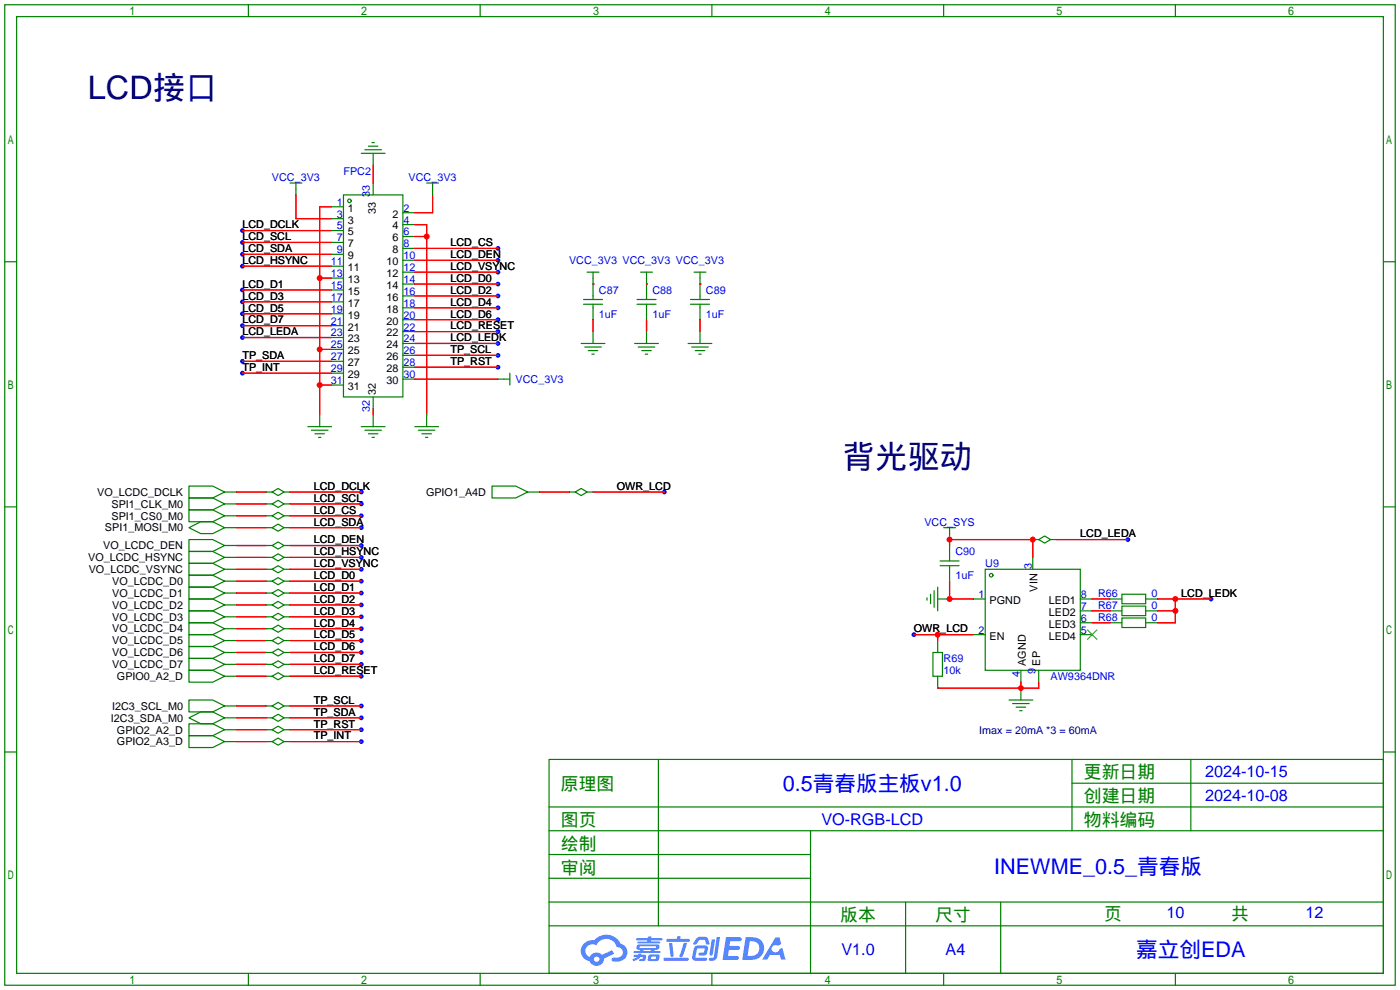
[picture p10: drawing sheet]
<svg xmlns="http://www.w3.org/2000/svg" width="299mm" height="212mm" viewBox="0 0 299 212" stroke-linecap="round" stroke-linejoin="round" font-family="sans-serif">
<g fill="#00f">
<circle cx="51.8" cy="49.3" r=".51"/>
<circle cx="51.8" cy="51.8" r=".51"/>
<circle cx="106.4" cy="53.1" r=".51"/>
<circle cx="51.8" cy="54.4" r=".51"/>
<circle cx="106.4" cy="55.6" r=".51"/>
<circle cx="51.8" cy="56.9" r=".51"/>
<circle cx="106.4" cy="58.2" r=".51"/>
<circle cx="106.4" cy="60.7" r=".51"/>
<circle cx="51.8" cy="62" r=".51"/>
<circle cx="51.8" cy="64.5" r=".51"/>
<circle cx="51.8" cy="67.1" r=".51"/>
<circle cx="51.8" cy="69.6" r=".51"/>
<circle cx="106.4" cy="63.2" r=".51"/>
<circle cx="106.4" cy="65.8" r=".51"/>
<circle cx="106.4" cy="68.3" r=".51"/>
<circle cx="106.4" cy="70.9" r=".51"/>
<circle cx="51.8" cy="72.1" r=".51"/>
<circle cx="106.4" cy="73.4" r=".51"/>
<circle cx="106.4" cy="75.9" r=".51"/>
<circle cx="51.8" cy="77.2" r=".51"/>
<circle cx="106.4" cy="78.5" r=".51"/>
<circle cx="51.8" cy="79.8" r=".51"/>
<circle cx="258.8" cy="128" r=".51"/>
<circle cx="195.3" cy="135.6" r=".51"/>
<circle cx="241" cy="115.3" r=".51"/>
<circle cx="77.2" cy="105.2" r=".51"/>
<circle cx="77.2" cy="107.7" r=".51"/>
<circle cx="77.2" cy="110.2" r=".51"/>
<circle cx="77.2" cy="112.8" r=".51"/>
<circle cx="77.2" cy="119.1" r=".51"/>
<circle cx="77.2" cy="121.7" r=".51"/>
<circle cx="77.2" cy="124.2" r=".51"/>
<circle cx="77.2" cy="126.7" r=".51"/>
<circle cx="77.2" cy="129.3" r=".51"/>
<circle cx="77.2" cy="131.8" r=".51"/>
<circle cx="77.2" cy="134.4" r=".51"/>
<circle cx="77.2" cy="136.9" r=".51"/>
<circle cx="77.2" cy="139.4" r=".51"/>
<circle cx="77.2" cy="142" r=".51"/>
<circle cx="77.2" cy="144.5" r=".51"/>
<circle cx="77.2" cy="150.9" r=".51"/>
<circle cx="77.2" cy="153.4" r=".51"/>
<circle cx="77.2" cy="156" r=".51"/>
<circle cx="77.2" cy="158.5" r=".51"/>
<circle cx="77.2" cy="116.6" r=".51"/>
<circle cx="142" cy="105.2" r=".51"/>
</g>
<g fill="none" stroke="#008000" stroke-width=".25">
<path d="M1 1h297.2v209.6h-297.2zM3.6 3.6h292.1v204.4h-292.1zM53.1 1v2.6M102.6 1v2.6M152.1 1v2.6M201.7 1v2.6M251.2 1v2.6M1 55.9h2.6M295.7 55.9h2.5M1 108.3h2.6M295.7 108.3h2.5M1 160.7h2.6"/>
<path d="M117.3 162.3h178.4v45.7h-178.4zM117.3 177.5h178.4M117.3 172.5h178.4M140.7 162.3v35.6M173.2 177.5v30.5M229.1 162.3v15.2M229.1 167.4h66.6M254.5 162.3v15.2M295.7 160.7h2.5M117.3 182.6h55.9M117.3 197.9h178.4M117.3 192.8h178.4"/>
<path d="M117.3 187.7h55.9M193.5 192.8v15.2M213.9 192.8v15.2M53.1 208v2.6M102.6 208v2.6M152.1 208v2.6M201.7 208v2.6M251.2 208v2.6"/>
</g>
<g fill="#5487ff">
<path d="M155.2 200.3h2.6a.48 .48 0 0 1 .7 .4 .48 .48 0 0 1-.6 .4h-1.8l-.2 1.1h1.9a.43 .43 0 0 1 .4 .4 .43 .43 0 0 1-.5 .4h-1.9l-.2 1.3h1.7a.45 .45 0 0 1 .5 .2 .45 .45 0 0 1-.1 .6h-3.3z"/>
<path d="M165.7 200.3h.9l.4 1.5-.8 .3a.84 .84 0 0 0-1.2 .3 .84 .84 0 0 0 .4 1.1 .84 .84 0 0 0 1.1-.4l.1-.2 .6-.3 .7 2.5h-1l-.2-1h-2.1l-.6 1h-1.1z"/>
<path d="M152.1 200.8h.7l-.5 3.1a.36 .36 0 0 1-.3 .3 .36 .36 0 0 1-.4-.3z"/>
<path d="M153.2 200.2h.7l-.6 4.3a1.13 1.13 0 0 1-1.8 .6l.2-.4h.7l.2-.2z"/>
<path d="M148.9 200.6l.6-.4h1a.77 .77 0 0 1 .9 .5l.3 1-.2 .2h-.5l-.3-.9-.2-.2-1 .1-.7 1-.6-.1-.1-.2z"/>
<path d="M148.4 202.4l.6-.3h1.7a.81 .81 0 0 1 .7 .5 .81 .81 0 0 1-.2 .8 .81 .81 0 0 1-.9 .8h-.7a.32 .32 0 0 1-.3-.3 .32 .32 0 0 1 .4-.3h.7l.2-.9-1.6 .1-.4 1.8 2.2 .1a.32 .32 0 0 1 .3 .4 .32 .32 0 0 1-.4 .2h-2.2l-.5-.3-.1-.5z"/>
<path d="M141.9 204.7h5a.33 .33 0 0 1 .3 .3 .33 .33 0 0 1-.3 .3h-4.9l-.2-.1z"/>
<path d="M146.1 201.5h.8l-.7 2a.98 .98 0 0 1-.7 1.1l-.3-.3z"/>
<path d="M143 201.6h.7l.3 2.5a.34 .34 0 0 1-.3 .4 .34 .34 0 0 1-.4-.3z"/>
<path d="M142.5 200.7h2.1l.3-.6h.6l-.1 .6h1.7a.32 .32 0 0 1 .4 .3 .32 .32 0 0 1-.4 .3h-4.5l-.2-.2z"/>
<path d="M135.5 204.1h.9l.1-.3h.6v.3h.8a.82 .82 0 0 1-.5 1.3h-.8v-.4l.7-.1 .1-.3a.68 .68 0 0 0-1 .4l-1.1 .4-.1-.4 .9-.5h-.7z"/>
<path d="M136 200.5h2.4l.1-.3h.7v.3h2.2l.2 .3-.2 .2h-2.3v.2h1.8l.2 .3-.2 .1h-4.5l-.1-.4h2l.1-.2h-2.3l-.1-.2z"/>
<path d="M159.4 200.3l-.8 4.9h1.7a2.5 2.5 0 0 0 3-2.5 2.5 2.5 0 0 0-3.1-2.4zM160.3 201.1a1.61 1.61 0 0 1 2 1.5 1.61 1.61 0 0 1-1.8 1.7h-.7z"/>
<path d="M136.2 202a.55 .55 0 0 0-.2 .8 .55 .55 0 0 0 .7 .2l.1 .3h-1.3v.3l5.4 .1 .3-.2-.2-.2h-1.2l.2-.3a.7 .7 0 0 0 .8-.3 .7 .7 0 0 0 0-.8l-4.2-.1zM136.8 202.3l3.3-.1 .1 .1-.2 .3h-3.2zM137.5 203h1.7l-.2 .3h-1.4z"/>
<path d="M138.6 204.2a1.05 1.05 0 0 0 0 1.2 2.91 2.91 0 0 0 2.2-.2 .98 .98 0 0 0 0-1.2h-1.6zM139.2 204.5l.9-.1 .1 .4-.2 .2-.8-.1z"/>
<path d="M124.9 201.6a2.23 2.23 0 0 0-.7 2.3 2.23 2.23 0 0 0 1.8 1.6 1.58 1.58 0 0 0 1.8 .9 1.58 1.58 0 0 0 1.3-1.5l2.2-1.1-.5-.7-2.1 1a1.65 1.65 0 0 0-2.7 .4 1.45 1.45 0 0 1-.8-1.9 1.45 1.45 0 0 1 2-.7l.3 .1a2.3 2.3 0 0 1 2.3-1.3 2.3 2.3 0 0 1 2 1.7 1.12 1.12 0 0 1 1.3 1 1.12 1.12 0 0 1-1.1 1.2h-.7a.45 .45 0 0 0-.6 .4 .45 .45 0 0 0 .5 .5 2.21 2.21 0 0 0 2.2-.5 2.21 2.21 0 0 0 .5-2.3 2.13 2.13 0 0 0-1.3-1.1 3.3 3.3 0 0 0-5.6-.7l-1.1 .1zM127 205a.57 .57 0 0 1 1.1 0 .57 .57 0 0 1-1.1 0z"/>
</g>
<g fill="none" stroke="#008000" stroke-width=".25">
<path d="M62 39.1h2.5M63.2 39.1v2.6M77.2 32.8h5.1M78 32h3.5M78.7 31.2h2.1M79.5 30.5h.5M79.8 32.8v2.5M79.8 39.1v2.6M91.2 39.1h2.5M92.5 39.1v2.6M70.9 44.2h2.5M70.9 46.7h2.5"/>
<path d="M70.9 49.3h2.5M70.9 51.8h2.5M70.9 54.4h2.5M70.9 56.9h2.5M70.9 59.4h2.5M73.4 41.7h12.7v43.1h-12.7zM86.1 45.5h2.5M86.1 48h2.5M86.1 50.5h2.5M86.1 53.1h2.5M86.1 55.6h2.5M86.1 58.2h2.5"/>
<path d="M125.5 58.2h2.5M126.7 58.2v5.8M136.9 58.2h2.5M138.2 58.2v5.8M148.3 58.2h2.6M149.6 58.2v5.8M70.9 62h2.5M70.9 64.5h2.5M70.9 67.1h2.5M70.9 69.6h2.5M70.9 72.1h2.5M70.9 74.7h2.5"/>
<path d="M70.9 77.2h2.5M70.9 79.8h2.5M86.1 60.7h2.5M86.1 63.2h2.5M86.1 65.8h2.5M86.1 68.3h2.5M86.1 70.9h2.5M86.1 73.4h2.5M86.1 75.9h2.5M86.1 78.5h2.5M109 79.8v2.5M124.2 73.4h5.1"/>
<path d="M124.7 65h4.1M124.7 64h4.1M125 74.2h3.5M125.7 74.9h2.1M126.5 75.7h.5M126.7 65v3.3M126.7 70.9v2.5M135.6 73.4h5.1M136.1 65h4.1M136.1 64h4.1M136.4 74.2h3.6M137.2 74.9h2"/>
<path d="M137.9 75.7h.5M138.2 65v3.3M138.2 70.9v2.5M147.1 73.4h5M147.6 65h4M147.6 64h4M147.8 74.2h3.6M148.6 74.9h2M149.4 75.7h.5M149.6 65v3.3M149.6 70.9v2.5M65.8 91.2h5.1"/>
<path d="M66.5 91.9h3.6M67.3 92.7h2M68.1 93.5h.5M68.3 88.6v2.6M70.9 82.3h2.5M77.2 91.2h5.1M78 91.9h3.5M78.7 92.7h2.1M79.5 93.5h.5M79.8 84.8v2.6M79.8 88.6v2.6M86.1 81h2.5"/>
<path d="M88.6 91.2h5.1M89.4 91.9h3.6M90.2 92.7h2M90.9 93.5h.5M91.2 88.6v2.6M106.4 81h2.6M40.4 103.9h5.1l2.5 1.3-2.5 1.2h-5.1zM40.4 106.4h5.1l2.5 1.3-2.5 1.3h-5.1zM40.4 109h5.1l2.5 1.2-2.5 1.3h-5.1zM40.4 112.8l2.5-1.3h2.6l2.5 1.3-2.5 1.2h-2.6zM40.4 117.9h5.1l2.5 1.2-2.5 1.3h-5.1zM40.4 115.3h5.1l2.5 1.3-2.5 1.3h-5.1z"/>
<path d="M48 112.8h2.5M48 105.2h2.5M48 107.7h2.5M48 110.2h2.5M48 119.1h2.5M48 116.6h2.5M56.9 112.8h1.3M56.9 105.2h1.3M56.9 107.7h1.3M56.9 110.2h1.3M56.9 119.1h1.3M56.9 116.6h1.3"/>
<path d="M58.2 105.2l1.2-.8 1.3 .8-1.3 .7zM58.2 119.1l1.2-.7 1.3 .7-1.3 .8zM58.2 116.6l1.2-.8 1.3 .8-1.3 .7zM58.2 107.7l1.2-.8 1.3 .8-1.3 .8zM58.2 110.2l1.2-.7 1.3 .7-1.3 .8zM58.2 112.8l1.2-.8 1.3 .8-1.3 .7zM60.7 112.8h1.3M60.7 105.2h1.3M60.7 107.7h1.3M60.7 110.2h1.3M60.7 119.1h1.3M60.7 116.6h1.3"/>
<path d="M105.2 103.9h5l2.6 1.3-2.6 1.2h-5zM112.8 105.2h2.5M121.7 105.2h1.2M122.9 105.2l1.3-.8 1.3 .8-1.3 .7zM125.5 105.2h1.2M200.9 119.9h4.1M201.7 112.8h2.5M202.9 112.8v2.5M202.9 116.6v3.3M220.7 119.1v2.6M220.7 115.3h1.3M222 115.3l1.3-.7 1.2 .7-1.2 .8z"/>
<path d="M224.5 115.3h1.3M40.4 120.4h5.1l2.5 1.3-2.5 1.2h-5.1zM40.4 122.9h5.1l2.5 1.3-2.5 1.3h-5.1zM40.4 125.5h5.1l2.5 1.2-2.5 1.3h-5.1zM40.4 128h5.1l2.5 1.3-2.5 1.3h-5.1zM40.4 130.6h5.1l2.5 1.2-2.5 1.3h-5.1zM40.4 133.1h5.1l2.5 1.3-2.5 1.2h-5.1zM40.4 135.6h5.1l2.5 1.3-2.5 1.3h-5.1zM40.4 138.2h5.1l2.5 1.2-2.5 1.3h-5.1zM48 121.7h2.5M48 124.2h2.5M48 126.7h2.5"/>
<path d="M48 129.3h2.5M48 131.8h2.5M48 134.4h2.5M48 136.9h2.5M48 139.4h2.5M56.9 121.7h1.3M56.9 124.2h1.3M56.9 126.7h1.3M56.9 129.3h1.3M56.9 131.8h1.3M56.9 134.4h1.3M56.9 136.9h1.3"/>
<path d="M56.9 139.4h1.3M58.2 121.7l1.2-.8 1.3 .8-1.3 .7zM58.2 124.2l1.2-.8 1.3 .8-1.3 .8zM58.2 126.7l1.2-.7 1.3 .7-1.3 .8zM58.2 129.3l1.2-.8 1.3 .8-1.3 .7zM58.2 131.8l1.2-.7 1.3 .7-1.3 .8zM58.2 134.4l1.2-.8 1.3 .8-1.3 .7zM58.2 136.9l1.2-.8 1.3 .8-1.3 .8zM58.2 139.4l1.2-.7 1.3 .7-1.3 .8zM60.7 121.7h1.3M60.7 124.2h1.3M60.7 126.7h1.3"/>
<path d="M60.7 129.3h1.3M60.7 131.8h1.3M60.7 134.4h1.3M60.7 136.9h1.3M60.7 139.4h1.3M198.1 127.8v.5M198.9 127v2M199.4 139.4h2v5.1h-2zM199.6 126.2v3.6M200.4 128h2.5M200.4 125.5v5.1M200.4 136.9v2.5"/>
<path d="M200.9 120.9h4.1M202.9 120.9v3.3M208 128h2.6M208 135.6h2.6M210.6 121.7h20.3v21.6h-20.3zM230.9 128h2.5M230.9 135.6h2.5M230.9 133.1h2.5M230.9 130.6h2.5M237.2 128h2.6M237.2 133.1h2.6M237.2 130.6h2.6"/>
<path d="M239.8 127h5.1v2h-5.1zM239.8 129.5h5.1v2.1h-5.1zM239.8 132.1h5.1v2h-5.1zM244.9 128h2.5M244.9 133.1h2.5M244.9 130.6h2.5M40.4 140.7h5.1l2.5 1.3-2.5 1.3h-5.1zM40.4 143.3h5.1l2.5 1.2-2.5 1.3h-5.1zM40.4 149.6h5.1l2.5 1.3-2.5 1.2h-5.1zM40.4 153.4l2.5-1.3h2.6l2.5 1.3-2.5 1.3h-2.6zM40.4 154.7h5.1l2.5 1.3-2.5 1.2h-5.1zM40.4 157.2h5.1l2.5 1.3-2.5 1.3h-5.1z"/>
<path d="M48 142h2.5M48 144.5h2.5M48 150.9h2.5M48 153.4h2.5M48 156h2.5M48 158.5h2.5M56.9 142h1.3M56.9 144.5h1.3M56.9 150.9h1.3M56.9 153.4h1.3M56.9 156h1.3M56.9 158.5h1.3"/>
<path d="M58.2 142l1.2-.8 1.3 .8-1.3 .7zM58.2 144.5l1.2-.7 1.3 .7-1.3 .8zM58.2 150.9l1.2-.8 1.3 .8-1.3 .7zM58.2 153.4l1.2-.7 1.3 .7-1.3 .8zM58.2 156l1.2-.8 1.3 .8-1.3 .7zM58.2 158.5l1.2-.8 1.3 .8-1.3 .8zM60.7 142h1.3M60.7 144.5h1.3M60.7 150.9h1.3M60.7 153.4h1.3M60.7 156h1.3M60.7 158.5h1.3"/>
<path d="M200.4 144.5v2.6M215.6 149.6h5.1M216.4 150.4h3.6M217.2 151.1h2M217.9 151.9h.5M218.2 143.3v2.5M218.2 147.1v2.5M222 143.3v2.5"/>
<circle cx="74.7" cy="42.9" r=".38"/>
<circle cx="211.8" cy="122.9" r=".38"/>
</g>
<g fill="none" stroke="#f00" stroke-width=".25">
<path d="M79.8 35.3v3.8M51.8 49.3h19.1M51.8 51.8h19.1M51.8 54.4h19.1M51.8 56.9h19.1M63.2 41.7v5h7.7M68.3 59.4h2.6M70.9 44.2h-2.6v44.4M88.6 48h2.6v40.6M88.6 50.5h2.6M88.6 53.1h17.8M88.6 55.6h17.8"/>
<path d="M88.6 58.2h17.8M92.5 41.7v3.8h-3.9M51.8 62h19.1M51.8 64.5h19.1M51.8 67.1h19.1M51.8 69.6h19.1M51.8 72.1h19.1M51.8 77.2h19.1M51.8 79.8h19.1M68.3 74.7h2.6M88.6 60.7h17.8M88.6 63.2h17.8"/>
<path d="M88.6 65.8h17.8M88.6 68.3h17.8M88.6 70.9h17.8M88.6 73.4h17.8M88.6 75.9h17.8M88.6 78.5h17.8M126.7 60.7h.1M126.7 68.3v2.6M138.2 60.7h.1M138.2 68.3v2.6M149.6 60.7h.1M149.6 68.3v2.6"/>
<path d="M68.3 82.3h2.6M79.8 87.4v1.2M88.6 81h17.8M50.5 105.2h6.4M50.5 107.7h6.4M50.5 110.2h6.4M50.5 112.8h6.4M50.5 119.1h6.4M50.5 116.6h6.4M62 105.2h15.2M62 107.7h15.2M62 110.2h15.2"/>
<path d="M62 112.8h15.2M62 119.1h15.2M62 116.6h15.2M115.3 105.2h6.4M126.7 105.2h15.3M202.9 116.6v-1.3h17.8v3.8M225.8 115.3h15.2M50.5 121.7h6.4M50.5 124.2h6.4M50.5 126.7h6.4M50.5 129.3h6.4M50.5 131.8h6.4"/>
<path d="M50.5 134.4h6.4M50.5 136.9h6.4M50.5 139.4h6.4M62 121.7h15.2M62 124.2h15.2M62 126.7h15.2M62 129.3h15.2M62 131.8h15.2M62 134.4h15.2M62 136.9h15.2M62 139.4h15.2M195.3 135.6h12.7"/>
<path d="M200.4 135.6v1.3M202.9 124.2v3.8h5.1M233.4 128h3.8M233.4 130.6h3.8M233.4 133.1h3.8M247.4 128h11.4M247.4 130.6h3.8M251.2 128v5.1h-3.8M50.5 142h6.4M50.5 144.5h6.4M50.5 150.9h6.4M50.5 153.4h6.4"/>
<path d="M50.5 156h6.4M50.5 158.5h6.4M62 142h15.2M62 144.5h15.2M62 150.9h15.2M62 153.4h15.2M62 156h15.2M62 158.5h15.2M218.2 145.8v1.3M222 145.8v1.3h-21.6"/>
</g>
<path d="M232.4 134.6l2 2.1M234.4 134.6l-2 2.1" fill="none" stroke="#3c3" stroke-width=".25"/>
<g fill="#f00">
<circle cx="68.3" cy="59.4" r=".63"/>
<circle cx="68.3" cy="74.7" r=".63"/>
<circle cx="68.3" cy="82.3" r=".63"/>
<circle cx="91.2" cy="50.5" r=".63"/>
<circle cx="251.2" cy="130.6" r=".63"/>
<circle cx="251.2" cy="128" r=".63"/>
<circle cx="220.7" cy="115.3" r=".63"/>
<circle cx="202.9" cy="115.3" r=".63"/>
<circle cx="202.9" cy="128" r=".63"/>
<circle cx="218.2" cy="147.1" r=".63"/>
<circle cx="200.4" cy="135.6" r=".63"/>
</g>
<g font-size="6.9" fill="#000080">
<text x="18.8" y="21.2">LCD接口</text>
<text x="180.1" y="100">背光驱动</text>
</g>
<g font-size="4.6" fill="#00f">
<text x="167.3" y="169">0.5青春版主板v1.0</text>
<text x="212.5" y="186.8">INEWME_0.5_青春版</text>
<text x="242.8" y="204.6">嘉立创EDA</text>
</g>
<g font-size="3.8" fill="#008000">
<text x="231.6" y="166.4">更新日期</text>
<text x="119.9" y="168.9">原理图</text>
<text x="231.6" y="171.5">创建日期</text>
<text x="119.9" y="176.5">图页</text>
<text x="231.6" y="176.5">物料编码</text>
<text x="119.9" y="181.6">绘制</text>
<text x="119.9" y="186.7">审阅</text>
<text x="179.6" y="196.9">版本</text>
<text x="199.9" y="196.9">尺寸</text>
<text x="236" y="196.6">页</text>
<text x="263.1" y="196.6">共</text>
</g>
<g font-size="3.5" fill="#00f">
<text x="257.6" y="166.1">2024-10-15</text>
<text x="257.6" y="171.1">2024-10-08</text>
<text x="175.6" y="176.2">VO-RGB-LCD</text>
<text x="249.3" y="196.3">10</text>
<text x="279" y="196.3">12</text>
<text x="179.8" y="204.2">V1.0</text>
<text x="202.1" y="204.2">A4</text>
</g>
<g font-size="2.3" fill="#00f">
<text x="58.1" y="38.7">VCC_3V3</text>
<text x="73.4" y="37.4">FPC2</text>
<text x="87.3" y="38.7">VCC_3V3</text>
<text x="72" y="44">1</text>
<text x="72" y="46.5">3</text>
<text x="79" y="42" transform="rotate(-90 79 42)">33</text>
<text x="86.2" y="45.2">2</text>
<text x="86.2" y="47.8">4</text>
<text x="72" y="49">5</text>
<text x="72" y="51.6">7</text>
<text x="86.2" y="50.3">6</text>
<text x="86.2" y="52.9">8</text>
<text x="70.7" y="56.7">11</text>
<text x="70.7" y="59.2">13</text>
<text x="72" y="54.1">9</text>
<text x="86.2" y="55.4">10</text>
<text x="86.2" y="57.9">12</text>
<text x="121.6" y="56.4">VCC_3V3 VCC_3V3 VCC_3V3</text>
<text x="70.7" y="61.7">15</text>
<text x="70.7" y="64.3">17</text>
<text x="86.2" y="60.5">14</text>
<text x="86.2" y="63">16</text>
<text x="86.2" y="65.6">18</text>
<text x="128" y="62.8">C87</text>
<text x="139.4" y="62.8">C88</text>
<text x="150.9" y="62.8">C89</text>
<text x="70.7" y="66.8">19</text>
<text x="70.7" y="69.4">21</text>
<text x="70.7" y="71.9">23</text>
<text x="86.2" y="68.1">20</text>
<text x="86.2" y="70.6">22</text>
<text x="128" y="67.9">1uF</text>
<text x="139.4" y="67.9">1uF</text>
<text x="150.9" y="67.9">1uF</text>
<text x="70.7" y="74.4">25</text>
<text x="70.7" y="77">27</text>
<text x="86.2" y="73.2">24</text>
<text x="86.2" y="75.7">26</text>
<text x="70.7" y="79.5">29</text>
<text x="70.7" y="82.1">31</text>
<text x="86.2" y="78.3">28</text>
<text x="86.2" y="80.8">30</text>
<text x="110.2" y="81.8">VCC_3V3</text>
<text x="79" y="88" transform="rotate(-90 79 88)">32</text>
<text x="197.6" y="112.3">VCC_SYS</text>
<text x="204.2" y="118.7">C90</text>
<text x="204.2" y="123.7">1uF</text>
<text x="210.6" y="121.2">U9</text>
<text x="220.5" y="121.5" transform="rotate(-90 220.5 121.5)">3</text>
<text x="209.2" y="127.8">1</text>
<text x="231" y="130.3">7</text>
<text x="231" y="127.8">8</text>
<text x="234.7" y="127.6">R66</text>
<text x="234.7" y="130.1">R67</text>
<text x="246.1" y="127.6">0</text>
<text x="246.1" y="130.1">0</text>
<text x="209.2" y="135.4">2</text>
<text x="231" y="135.4">5</text>
<text x="231" y="132.9">6</text>
<text x="234.7" y="132.6">R68</text>
<text x="246.1" y="132.6">0</text>
<text x="201.7" y="141.5">R69</text>
<text x="201.7" y="144.1">10k</text>
<text x="218" y="144.7" transform="rotate(-90 218 144.7)">4</text>
<text x="221.3" y="144.1" transform="rotate(-90 221.3 144.1)">9</text>
<text x="224.5" y="145.3">AW9364DNR</text>
</g>
<g font-size="2.3">
<text x="74.3" y="45.2">1</text>
<text x="74.3" y="47.8">3</text>
<text x="80.3" y="45.6" transform="rotate(-90 80.3 45.6)">33</text>
<text x="83.9" y="46.5">2</text>
<text x="51.8" y="48.8">LCD_DCLK</text>
<text x="51.8" y="51.4">LCD_SCL</text>
<text x="51.8" y="53.9">LCD_SDA</text>
<text x="74.3" y="50.3">5</text>
<text x="74.3" y="52.9">7</text>
<text x="83.9" y="49">4</text>
<text x="83.9" y="51.6">6</text>
<text x="96.3" y="52.6">LCD_CS</text>
<text x="51.8" y="56.4">LCD_HSYNC</text>
<text x="74.3" y="55.4">9</text>
<text x="74.3" y="57.9">11</text>
<text x="82.6" y="56.7">10</text>
<text x="82.6" y="59.2">12</text>
<text x="83.9" y="54.1">8</text>
<text x="96.3" y="55.2">LCD_DEN</text>
<text x="96.3" y="57.7">LCD_VSYNC</text>
<text x="51.8" y="61.5">LCD_D1</text>
<text x="51.8" y="64.1">LCD_D3</text>
<text x="74.3" y="60.5">13</text>
<text x="74.3" y="63">15</text>
<text x="74.3" y="65.6">17</text>
<text x="82.6" y="61.7">14</text>
<text x="82.6" y="64.3">16</text>
<text x="96.3" y="60.2">LCD_D0</text>
<text x="96.3" y="62.8">LCD_D2</text>
<text x="96.3" y="65.3">LCD_D4</text>
<text x="51.8" y="66.6">LCD_D5</text>
<text x="51.8" y="69.1">LCD_D7</text>
<text x="51.8" y="71.7">LCD_LEDA</text>
<text x="74.3" y="68.1">19</text>
<text x="74.3" y="70.6">21</text>
<text x="82.6" y="66.8">18</text>
<text x="82.6" y="69.4">20</text>
<text x="82.6" y="71.9">22</text>
<text x="96.3" y="67.9">LCD_D6</text>
<text x="96.3" y="70.4">LCD_RESET</text>
<text x="51.8" y="76.8">TP_SDA</text>
<text x="74.3" y="73.2">23</text>
<text x="74.3" y="75.7">25</text>
<text x="82.6" y="74.4">24</text>
<text x="82.6" y="77">26</text>
<text x="96.3" y="72.9">LCD_LEDK</text>
<text x="96.3" y="75.5">TP_SCL</text>
<text x="51.8" y="79.3">TP_INT</text>
<text x="74.3" y="78.3">27</text>
<text x="74.3" y="80.8">29</text>
<text x="74.3" y="83.3">31</text>
<text x="82.6" y="79.5">28</text>
<text x="82.6" y="82.1">30</text>
<text x="96.3" y="78">TP_RST</text>
<text x="80.3" y="84.4" transform="rotate(-90 80.3 84.4)">32</text>
<text x="20.8" y="106">VO_LCDC_DCLK</text>
<text x="67.1" y="104.7">LCD_DCLK</text>
<text x="67.1" y="107.2">LCD_SCL</text>
<text x="91.1" y="106">GPIO1_A4D</text>
<text x="131.8" y="104.7">OWR_LCD</text>
<text x="22.4" y="113.6">SPI1_MOSI_M0</text>
<text x="23.8" y="108.5">SPI1_CLK_M0</text>
<text x="23.8" y="111">SPI1_CS0_M0</text>
<text x="67.1" y="109.8">LCD_CS</text>
<text x="67.1" y="112.3">LCD_SDA</text>
<text x="18.8" y="119.9">VO_LCDC_HSYNC</text>
<text x="22.1" y="117.4">VO_LCDC_DEN</text>
<text x="67.1" y="118.7">LCD_HSYNC</text>
<text x="67.1" y="116.1">LCD_DEN</text>
<text x="230.9" y="114.9">LCD_LEDA</text>
<text x="19" y="122.5">VO_LCDC_VSYNC</text>
<text x="24" y="125">VO_LCDC_D0</text>
<text x="67.1" y="121.2">LCD_VSYNC</text>
<text x="67.1" y="123.7">LCD_D0</text>
<text x="24" y="127.6">VO_LCDC_D1</text>
<text x="24" y="130.1">VO_LCDC_D2</text>
<text x="67.1" y="126.3">LCD_D1</text>
<text x="67.1" y="128.8">LCD_D2</text>
<text x="67.1" y="131.4">LCD_D3</text>
<text x="211.5" y="129.1">PGND</text>
<text x="221.8" y="126.5" transform="rotate(-90 221.8 126.5)">VIN</text>
<text x="224.2" y="131.6">LED2</text>
<text x="224.2" y="129.1">LED1</text>
<text x="252.5" y="127.6">LCD_LEDK</text>
<text x="24" y="132.6">VO_LCDC_D3</text>
<text x="24" y="135.2">VO_LCDC_D4</text>
<text x="24" y="137.7">VO_LCDC_D5</text>
<text x="67.1" y="133.9">LCD_D4</text>
<text x="67.1" y="136.4">LCD_D5</text>
<text x="195.3" y="135.2">OWR_LCD</text>
<text x="211.5" y="136.7">EN</text>
<text x="224.2" y="136.7">LED4</text>
<text x="224.2" y="134.1">LED3</text>
<text x="24" y="140.3">VO_LCDC_D6</text>
<text x="24" y="142.8">VO_LCDC_D7</text>
<text x="67.1" y="139">LCD_D6</text>
<text x="67.1" y="141.5">LCD_D7</text>
<text x="219.2" y="142.3" transform="rotate(-90 219.2 142.3)">AGND</text>
<text x="222.3" y="142.3" transform="rotate(-90 222.3 142.3)">EP</text>
<text x="25" y="145.3">GPIO0_A2_D</text>
<text x="67.1" y="144.1">LCD_RESET</text>
<text x="23.7" y="154.2">I2C3_SDA_M0</text>
<text x="24" y="151.7">I2C3_SCL_M0</text>
<text x="67.1" y="150.4">TP_SCL</text>
<text x="67.1" y="153">TP_SDA</text>
<text x="67.1" y="155.5">TP_RST</text>
<text x="25" y="156.8">GPIO2_A2_D</text>
<text x="25" y="159.3">GPIO2_A3_D</text>
<text x="67.1" y="158">TP_INT</text>
</g>
<text font-size="2.3" fill="#000080" x="209.3" y="156.8">Imax = 20mA *3 = 60mA</text>
</svg>
